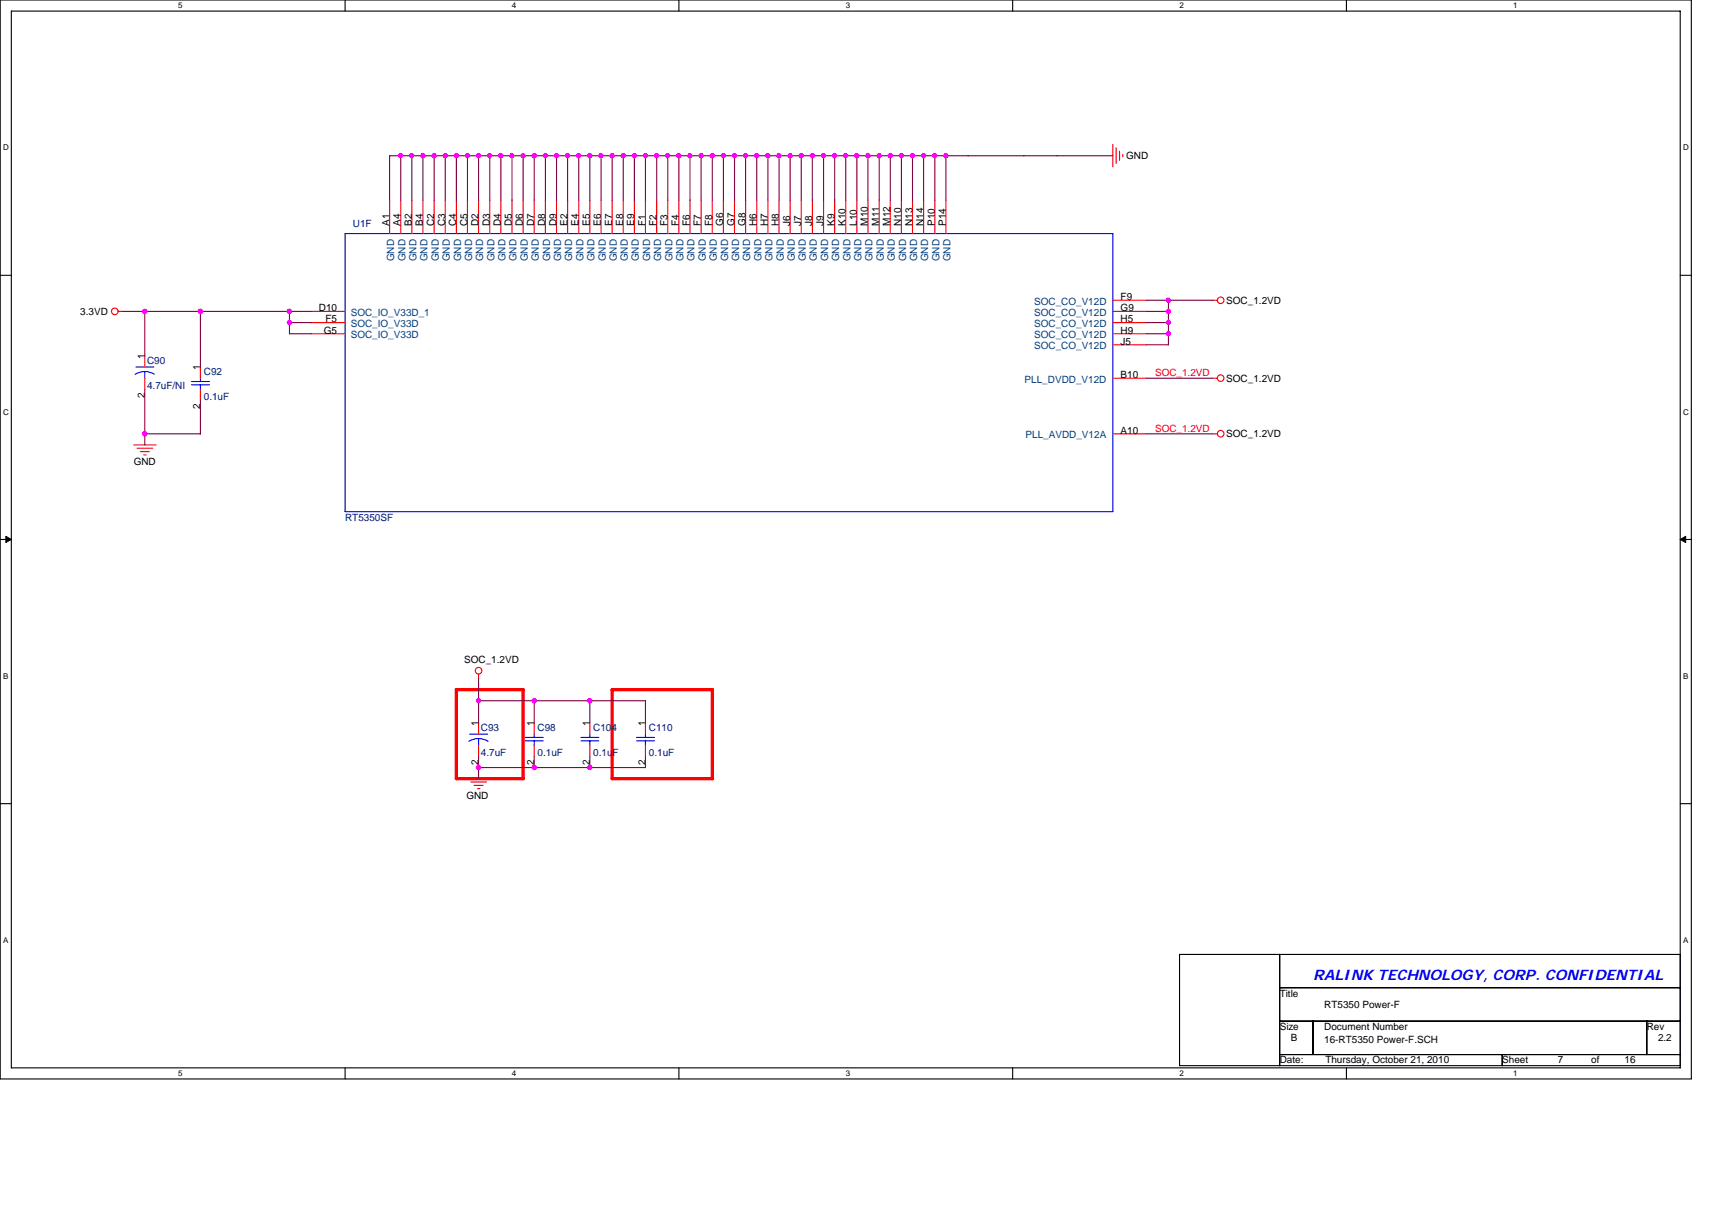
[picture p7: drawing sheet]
<svg xmlns="http://www.w3.org/2000/svg" width="297mm" height="210mm" viewBox="0 0 297 210" stroke-linecap="round" stroke-linejoin="round" font-family="sans-serif">
<path d="M0 0h293.5v187.2h-293.5zM2 1.9h289.5v183.4h-289.5z" fill="none" stroke="#000" stroke-width=".19"/>
<g fill="#fff">
<path d="M30.9 .2h.8v1.6h-.8z"/>
<path d="M30.9 185.5h.8v1.6h-.8z"/>
</g>
<path d="M59.9 0v1.9M59.9 185.3v1.9" fill="none" stroke="#000" stroke-width=".19"/>
<g fill="#fff">
<path d="M88.8 .2h.8v1.6h-.8z"/>
<path d="M88.8 185.5h.8v1.6h-.8z"/>
</g>
<path d="M117.8 0v1.9M117.8 185.3v1.9" fill="none" stroke="#000" stroke-width=".19"/>
<g fill="#fff">
<path d="M146.7 .2h.8v1.6h-.8z"/>
<path d="M146.7 185.5h.8v1.6h-.8z"/>
</g>
<path d="M175.7 0v1.9M175.7 185.3v1.9" fill="none" stroke="#000" stroke-width=".19"/>
<g fill="#fff">
<path d="M204.7 .2h.7v1.6h-.7z"/>
<path d="M204.7 185.5h.7v1.6h-.7z"/>
</g>
<path d="M233.6 0v1.9M233.6 185.3v1.9" fill="none" stroke="#000" stroke-width=".19"/>
<g fill="#fff">
<path d="M262.6 .2h.7v1.6h-.7z"/>
<path d="M262.6 185.5h.7v1.6h-.7z"/>
<path d="M.5 24.8h1v1.6h-1z"/>
<path d="M292 24.8h1v1.6h-1z"/>
<path d="M.5 70.7h1v1.5h-1z"/>
<path d="M292 70.7h1v1.5h-1z"/>
</g>
<path d="M0 47.8h2M291.5 47.8h2" fill="none" stroke="#000" stroke-width=".19"/>
<g fill="#fff">
<path d="M.5 116.5h.9v1.6h-.9z"/>
<path d="M292 116.5h.9v1.6h-.9z"/>
</g>
<path d="M0 93.6h2M291.5 93.6h2" fill="none" stroke="#000" stroke-width=".19"/>
<path d="M1 93.1l1 .5-1 .5zM291.5 93.6l1-.5v1z" fill="#000" stroke="#000" stroke-width=".17"/>
<g fill="#fff">
<path d="M.5 162.4h.9v1.5h-.9z"/>
<path d="M292 162.4h.9v1.5h-.9z"/>
</g>
<path d="M0 139.5h2M291.5 139.5h2M204.7 165.6h86.8v19.3h-86.8zM222 171.4h69.5M222 165.6v19.3M222 177.2h69.5M227.8 177.2v5.8M285.7 177.2v5.8M222 183h69.5M260.6 183v1.9" fill="none" stroke="#000" stroke-width=".19"/>
<path d="M79.2 119.7h11.6v15.4h-11.6zM106.2 119.7h17.4v15.4h-17.4z" fill="none" stroke="#f00" stroke-width=".57"/>
<g fill="none" stroke="#f00" stroke-width=".19">
<path d="M67.6 34.7v5.8M69.5 34.7v5.8M71.5 34.7v5.8M73.4 34.7v5.8M75.3 34.7v5.8M77.3 34.7v5.8M79.2 34.7v5.8M81.1 34.7v5.8M83 34.7v5.8M85 34.7v5.8M86.9 34.7v5.8M88.8 34.7v5.8"/>
<path d="M90.8 34.7v5.8M92.7 34.7v5.8M94.6 34.7v5.8M96.6 34.7v5.8M98.5 34.7v5.8M100.4 34.7v5.8M102.3 34.7v5.8M104.3 34.7v5.8M106.2 34.7v5.8M108.1 34.7v5.8M110.1 34.7v5.8M112 34.7v5.8"/>
<path d="M113.9 34.7v5.8M115.9 34.7v5.8M117.8 34.7v5.8M119.7 34.7v5.8M121.6 34.7v5.8M123.6 34.7v5.8M125.5 34.7v5.8M127.4 34.7v5.8M129.4 34.7v5.8M131.3 34.7v5.8M133.2 34.7v5.8M135.2 34.7v5.8"/>
<path d="M137.1 34.7v5.8M139 34.7v5.8M140.9 34.7v5.8M142.9 34.7v5.8M144.8 34.7v5.8M146.7 34.7v5.8M148.7 34.7v5.8M150.6 34.7v5.8M152.5 34.7v5.8M154.5 34.7v5.8M156.4 34.7v5.8M158.3 34.7v5.8"/>
<path d="M160.2 34.7v5.8M162.2 34.7v5.8M164.1 34.7v5.8M193.1 25.1v3.9M193.7 25.7v2.7M194.2 26.2v1.6M194.8 26.8v.4M20.5 54h.8M54.1 54h5.8M54.1 56h5.8M54.1 57.9h5.8M193.1 52.1h5.8"/>
<path d="M193.1 54h5.8M193.1 56h5.8M193.1 57.9h5.8M193.1 59.8h5.8M210.4 52.1h.8M23.2 77.2h3.9M23.8 77.8h2.7M24.3 78.4h1.6M24.9 79h.5M25.1 61.8v1.9M25.1 65.6v2M34.8 63.7v1.9"/>
<path d="M34.8 67.6v1.9M193.1 65.6h5.8M193.1 75.3h5.8M210.4 65.6h.8M210.4 75.3h.8M83 117v.8M81.1 135.1h3.9M81.7 135.7h2.7M82.3 136.3h1.5M82.8 136.9h.5M83 125.5v1.9M83 129.3v2"/>
<path d="M92.7 125.5v1.9M92.7 129.3v2M102.3 125.5v1.9M102.3 129.3v2M112 125.5v1.9M112 129.3v2"/>
<circle cx="19.9" cy="54" r=".57"/>
<circle cx="211.8" cy="52.1" r=".57"/>
<circle cx="211.8" cy="75.3" r=".57"/>
<circle cx="211.8" cy="65.6" r=".57"/>
<circle cx="83" cy="116.4" r=".57"/>
</g>
<g fill="none" stroke="#00f" stroke-width=".19">
<path d="M59.9 40.5h133.2v48.3h-133.2zM23.6 63.7h3.1M25.1 64.5l.9 .1 .8 .3M25.1 64.5l-.9 .1-.8 .4M25.1 64.5v1.2M33.2 66.2h3.1M33.2 66.8h3.1M34.8 65.6v.6M34.8 66.8v.8M81.5 127.4h3.1M83 128.2l.9 .1 .8 .4M83 128.2h-.7l-1 .5"/>
<path d="M83 128.2v1.1M91.1 128h3.2M91.1 128.6h3.2M92.7 127.4v.6M92.7 128.6v.7M100.8 128h3.1M100.8 128.6h3.1M102.3 127.4v.6M102.3 128.6v.7M110.4 128h3.2M110.4 128.6h3.2M112 127.4v.6"/>
<path d="M112 128.6v.7"/>
</g>
<g fill="none" stroke="#800040" stroke-width=".19">
<path d="M69.5 27v7.8M71.5 27v7.8M73.4 27v7.8M75.3 27v7.8M77.3 27v7.8M79.2 27v7.8M81.1 27v7.8M83 27v7.8M85 27v7.8M86.9 27v7.8M88.8 27v7.8M90.8 27v7.8"/>
<path d="M92.7 27v7.8M94.6 27v7.8M96.6 27v7.8M98.5 27v7.8M100.4 27v7.8M102.3 27v7.8M104.3 27v7.8M106.2 27v7.8M108.1 27v7.8M110.1 27v7.8M112 27v7.8M113.9 27v7.8"/>
<path d="M115.9 27v7.8M117.8 27v7.8M119.7 27v7.8M121.6 27v7.8M123.6 27v7.8M125.5 27v7.8M127.4 27v7.8M129.4 27v7.8M131.3 27v7.8M133.2 27v7.7M135.2 27v7.8M137.1 27v7.8"/>
<path d="M139 27v7.8M140.9 27v7.8M142.9 27v7.8M144.8 27v7.8M146.7 27v7.8M148.7 27v7.8M150.6 27v7.8M152.5 27v7.8M154.5 27v7.8M156.4 27v7.8M158.3 27v7.8M160.2 27v7.8"/>
<path d="M162.2 27v7.8M164.1 27v7.8M193.1 27h-125.5v7.7M21.3 54h32.8M25.1 54v7.8M34.8 54v9.7M50.2 57.9h3.9M50.2 56h3.9M50.2 54v3.9M198.9 57.9h3.9M198.9 52.1h11.6M198.9 56h3.9"/>
<path d="M198.9 54h3.9M202.7 52.1v7.7h-3.8M25.1 67.6v9.6M34.8 69.5v5.8h-9.7M198.9 75.3h11.6M198.9 65.6h11.6M83 117.8v7.7M83 131.3v3.8M83 121.6h29v3.9M92.7 121.6v3.9M92.7 131.3v1.9M102.3 121.6v3.9"/>
<path d="M102.3 131.3v1.9M112 131.3v1.9h-29"/>
</g>
<g fill="#f0f" stroke="#f0f" stroke-width=".19">
<circle cx="71.4" cy="27" r=".38"/>
<circle cx="131.3" cy="27" r=".38"/>
<circle cx="73.4" cy="27" r=".38"/>
<circle cx="75.3" cy="27" r=".38"/>
<circle cx="81.1" cy="27" r=".38"/>
<circle cx="77.2" cy="27" r=".38"/>
<circle cx="79.2" cy="27" r=".38"/>
<circle cx="88.8" cy="27" r=".38"/>
<circle cx="85" cy="27" r=".38"/>
<circle cx="86.9" cy="27" r=".38"/>
<circle cx="92.7" cy="27" r=".38"/>
<circle cx="94.6" cy="27" r=".38"/>
<circle cx="98.5" cy="27" r=".38"/>
<circle cx="104.3" cy="27" r=".38"/>
<circle cx="100.4" cy="27" r=".38"/>
<circle cx="102.3" cy="27" r=".38"/>
<circle cx="113.9" cy="27" r=".38"/>
<circle cx="112" cy="27" r=".38"/>
<circle cx="108.1" cy="27" r=".38"/>
<circle cx="110" cy="27" r=".38"/>
<circle cx="119.7" cy="27" r=".38"/>
<circle cx="117.8" cy="27" r=".38"/>
<circle cx="129.3" cy="27" r=".38"/>
<circle cx="127.4" cy="27" r=".38"/>
<circle cx="123.6" cy="27" r=".38"/>
<circle cx="125.5" cy="27" r=".38"/>
<circle cx="83" cy="27" r=".38"/>
<circle cx="90.7" cy="27" r=".38"/>
<circle cx="96.5" cy="27" r=".38"/>
<circle cx="106.2" cy="27" r=".38"/>
<circle cx="115.8" cy="27" r=".38"/>
<circle cx="121.6" cy="27" r=".38"/>
<circle cx="202.7" cy="54" r=".38"/>
<circle cx="202.7" cy="57.9" r=".38"/>
<circle cx="202.7" cy="56" r=".38"/>
<circle cx="202.7" cy="52.1" r=".38"/>
<circle cx="25.1" cy="75.3" r=".38"/>
<circle cx="83" cy="121.6" r=".38"/>
<circle cx="83" cy="133.2" r=".38"/>
<circle cx="69.5" cy="27" r=".38"/>
<circle cx="133.2" cy="27" r=".38"/>
<circle cx="154.5" cy="27" r=".38"/>
<circle cx="146.7" cy="27" r=".38"/>
<circle cx="164.1" cy="27" r=".38"/>
<circle cx="152.5" cy="27" r=".38"/>
<circle cx="160.3" cy="27" r=".38"/>
<circle cx="144.8" cy="27" r=".38"/>
<circle cx="150.6" cy="27" r=".38"/>
<circle cx="142.9" cy="27" r=".38"/>
<circle cx="158.3" cy="27" r=".38"/>
<circle cx="135.1" cy="27" r=".38"/>
<circle cx="137.1" cy="27" r=".38"/>
<circle cx="139" cy="27" r=".38"/>
<circle cx="140.9" cy="27" r=".38"/>
<circle cx="156.4" cy="27" r=".38"/>
<circle cx="148.7" cy="27" r=".38"/>
<circle cx="162.2" cy="27" r=".38"/>
<circle cx="50.2" cy="54" r=".38"/>
<circle cx="50.2" cy="56" r=".38"/>
<circle cx="92.7" cy="133.2" r=".38"/>
<circle cx="92.7" cy="121.6" r=".38"/>
<circle cx="102.3" cy="133.2" r=".38"/>
<circle cx="102.3" cy="121.6" r=".38"/>
<circle cx="34.8" cy="54" r=".38"/>
<circle cx="25.1" cy="54" r=".38"/>
</g>
<text font-size="2.5" fill="#00f" x="227.8" y="170.1">RALINK TECHNOLOGY, CORP. CONFIDENTIAL</text>
<g font-size="1.7">
<text x="195.4" y="27.6">GND</text>
<text x="67.6" y="39.2" transform="rotate(-90 67.6 39.2)">A1</text>
<text x="69.5" y="39.2" transform="rotate(-90 69.5 39.2)">A4</text>
<text x="71.4" y="39.2" transform="rotate(-90 71.4 39.2)">B2</text>
<text x="73.4" y="39.2" transform="rotate(-90 73.4 39.2)">B4</text>
<text x="75.3" y="39.2" transform="rotate(-90 75.3 39.2)">C2</text>
<text x="77.2" y="39.2" transform="rotate(-90 77.2 39.2)">C3</text>
<text x="79.2" y="39.2" transform="rotate(-90 79.2 39.2)">C4</text>
<text x="81.1" y="39.2" transform="rotate(-90 81.1 39.2)">C5</text>
<text x="83" y="39.2" transform="rotate(-90 83 39.2)">D2</text>
<text x="85" y="39.2" transform="rotate(-90 85 39.2)">D3</text>
<text x="86.9" y="39.2" transform="rotate(-90 86.9 39.2)">D4</text>
<text x="88.8" y="39.2" transform="rotate(-90 88.8 39.2)">D5</text>
<text x="90.7" y="39.2" transform="rotate(-90 90.7 39.2)">D6</text>
<text x="92.7" y="39.2" transform="rotate(-90 92.7 39.2)">D7</text>
<text x="94.6" y="39.2" transform="rotate(-90 94.6 39.2)">D8</text>
<text x="96.5" y="39.2" transform="rotate(-90 96.5 39.2)">D9</text>
<text x="98.5" y="39.2" transform="rotate(-90 98.5 39.2)">E2</text>
<text x="100.4" y="39.2" transform="rotate(-90 100.4 39.2)">E4</text>
<text x="102.3" y="39.2" transform="rotate(-90 102.3 39.2)">E5</text>
<text x="104.3" y="39.2" transform="rotate(-90 104.3 39.2)">E6</text>
<text x="106.2" y="39.2" transform="rotate(-90 106.2 39.2)">E7</text>
<text x="108.1" y="39.2" transform="rotate(-90 108.1 39.2)">E8</text>
<text x="110" y="39.2" transform="rotate(-90 110 39.2)">E9</text>
<text x="112" y="39.2" transform="rotate(-90 112 39.2)">F1</text>
<text x="113.9" y="39.2" transform="rotate(-90 113.9 39.2)">F2</text>
<text x="115.8" y="39.2" transform="rotate(-90 115.8 39.2)">F3</text>
<text x="117.8" y="39.2" transform="rotate(-90 117.8 39.2)">F4</text>
<text x="119.7" y="39.2" transform="rotate(-90 119.7 39.2)">F6</text>
<text x="121.6" y="39.2" transform="rotate(-90 121.6 39.2)">F7</text>
<text x="123.6" y="39.2" transform="rotate(-90 123.6 39.2)">F8</text>
<text x="125.5" y="39.2" transform="rotate(-90 125.5 39.2)">G6</text>
<text x="127.4" y="39.2" transform="rotate(-90 127.4 39.2)">G7</text>
<text x="129.3" y="39.2" transform="rotate(-90 129.3 39.2)">G8</text>
<text x="131.3" y="39.2" transform="rotate(-90 131.3 39.2)">H6</text>
<text x="133.2" y="39.2" transform="rotate(-90 133.2 39.2)">H7</text>
<text x="135.1" y="39.2" transform="rotate(-90 135.1 39.2)">H8</text>
<text x="137.1" y="39.2" transform="rotate(-90 137.1 39.2)">J6</text>
<text x="139" y="39.2" transform="rotate(-90 139 39.2)">J7</text>
<text x="140.9" y="39.2" transform="rotate(-90 140.9 39.2)">J8</text>
<text x="142.9" y="39.2" transform="rotate(-90 142.9 39.2)">J9</text>
<text x="144.8" y="39.2" transform="rotate(-90 144.8 39.2)">K9</text>
<text x="146.7" y="39.2" transform="rotate(-90 146.7 39.2)">K10</text>
<text x="148.7" y="39.2" transform="rotate(-90 148.7 39.2)">L10</text>
<text x="150.6" y="39.2" transform="rotate(-90 150.6 39.2)">M10</text>
<text x="152.5" y="39.2" transform="rotate(-90 152.5 39.2)">M11</text>
<text x="154.4" y="39.2" transform="rotate(-90 154.4 39.2)">M12</text>
<text x="156.4" y="39.2" transform="rotate(-90 156.4 39.2)">N10</text>
<text x="158.3" y="39.2" transform="rotate(-90 158.3 39.2)">N13</text>
<text x="160.2" y="39.2" transform="rotate(-90 160.2 39.2)">N14</text>
<text x="162.2" y="39.2" transform="rotate(-90 162.2 39.2)">P10</text>
<text x="164.1" y="39.2" transform="rotate(-90 164.1 39.2)">P14</text>
<text x="194.4" y="52.1">F9</text>
<text x="212.8" y="52.7">SOC_1.2VD</text>
<text x="13.9" y="54.6">3.3VD</text>
<text x="55.3" y="54">D10</text>
<text x="56.2" y="57.9">G5</text>
<text x="56.5" y="56">F5</text>
<text x="194.4" y="54">G9</text>
<text x="194.4" y="56">H5</text>
<text x="194.4" y="57.9">H9</text>
<text x="194.4" y="59.8">J5</text>
<text x="25.1" y="62.3" transform="rotate(-90 25.1 62.3)">1</text>
<text x="34.8" y="64.3" transform="rotate(-90 34.8 64.3)">1</text>
<text x="194.4" y="65.6">B10</text>
<text x="25.1" y="69" transform="rotate(-90 25.1 69)">2</text>
<text x="34.8" y="70.9" transform="rotate(-90 34.8 70.9)">2</text>
<text x="212.8" y="66.2">SOC_1.2VD</text>
<text x="194.4" y="75.3">A10</text>
<text x="212.8" y="75.9">SOC_1.2VD</text>
<text x="23.2" y="80.7">GND</text>
<text x="80.5" y="115">SOC_1.2VD</text>
<text x="83" y="126" transform="rotate(-90 83 126)">1</text>
<text x="92.7" y="126" transform="rotate(-90 92.7 126)">1</text>
<text x="102.3" y="126" transform="rotate(-90 102.3 126)">1</text>
<text x="112" y="126" transform="rotate(-90 112 126)">1</text>
<text x="83" y="132.7" transform="rotate(-90 83 132.7)">2</text>
<text x="92.7" y="132.7" transform="rotate(-90 92.7 132.7)">2</text>
<text x="102.3" y="132.7" transform="rotate(-90 102.3 132.7)">2</text>
<text x="112" y="132.7" transform="rotate(-90 112 132.7)">2</text>
<text x="80.9" y="138.6">GND</text>
<text x="222" y="173">Title</text>
<text x="222" y="178.8">Size</text>
<text x="229.8" y="174.9">RT5350 Power-F</text>
<text x="229.8" y="178.8">Document Number</text>
<text x="285.7" y="178.8">Rev</text>
<text x="222" y="184.6">Date:</text>
<text x="224" y="180.7">B</text>
<text x="229.8" y="181.1">16-RT5350 Power-F.SCH</text>
<text x="230" y="184.6">Thursday, October 21, 2010</text>
<text x="260.6" y="184.6">Sheet</text>
<text x="270.3" y="184.6">7</text>
<text x="276.1" y="184.6">of</text>
<text x="281.9" y="184.6">16</text>
<text x="287.7" y="180.7">2.2</text>
</g>
<g font-size="1.7" fill="#000080">
<text x="61.2" y="39.4">U1F</text>
<text x="25.5" y="63.1">C90</text>
<text x="35.4" y="65">C92</text>
<text x="25.5" y="67.6">4.7uF/NI</text>
<text x="35.4" y="69.5">0.1uF</text>
<text x="59.9" y="90.3">RT5350SF</text>
<text x="83.4" y="126.8">C93</text>
<text x="83.4" y="131.3">4.7uF</text>
<text x="93.3" y="126.8">C98</text>
<text x="93.3" y="131.3">0.1uF</text>
<text x="102.9" y="126.8">C104</text>
<text x="102.9" y="131.3">0.1uF</text>
<text x="112.6" y="126.8">C110</text>
<text x="112.6" y="131.3">0.1uF</text>
</g>
<g font-size="1.7" fill="#004080">
<text x="68.4" y="45.3" transform="rotate(-90 68.4 45.3)">GND</text>
<text x="70.3" y="45.3" transform="rotate(-90 70.3 45.3)">GND</text>
<text x="72.3" y="45.3" transform="rotate(-90 72.3 45.3)">GND</text>
<text x="74.2" y="45.3" transform="rotate(-90 74.2 45.3)">GND</text>
<text x="76.1" y="45.3" transform="rotate(-90 76.1 45.3)">GND</text>
<text x="78.1" y="45.3" transform="rotate(-90 78.1 45.3)">GND</text>
<text x="80" y="45.3" transform="rotate(-90 80 45.3)">GND</text>
<text x="81.9" y="45.3" transform="rotate(-90 81.9 45.3)">GND</text>
<text x="83.8" y="45.3" transform="rotate(-90 83.8 45.3)">GND</text>
<text x="85.8" y="45.3" transform="rotate(-90 85.8 45.3)">GND</text>
<text x="87.7" y="45.3" transform="rotate(-90 87.7 45.3)">GND</text>
<text x="89.6" y="45.3" transform="rotate(-90 89.6 45.3)">GND</text>
<text x="91.6" y="45.3" transform="rotate(-90 91.6 45.3)">GND</text>
<text x="93.5" y="45.3" transform="rotate(-90 93.5 45.3)">GND</text>
<text x="95.4" y="45.3" transform="rotate(-90 95.4 45.3)">GND</text>
<text x="97.4" y="45.3" transform="rotate(-90 97.4 45.3)">GND</text>
<text x="99.3" y="45.3" transform="rotate(-90 99.3 45.3)">GND</text>
<text x="101.2" y="45.3" transform="rotate(-90 101.2 45.3)">GND</text>
<text x="103.1" y="45.3" transform="rotate(-90 103.1 45.3)">GND</text>
<text x="105.1" y="45.3" transform="rotate(-90 105.1 45.3)">GND</text>
<text x="107" y="45.3" transform="rotate(-90 107 45.3)">GND</text>
<text x="108.9" y="45.3" transform="rotate(-90 108.9 45.3)">GND</text>
<text x="110.9" y="45.3" transform="rotate(-90 110.9 45.3)">GND</text>
<text x="112.8" y="45.3" transform="rotate(-90 112.8 45.3)">GND</text>
<text x="114.7" y="45.3" transform="rotate(-90 114.7 45.3)">GND</text>
<text x="116.7" y="45.3" transform="rotate(-90 116.7 45.3)">GND</text>
<text x="118.6" y="45.3" transform="rotate(-90 118.6 45.3)">GND</text>
<text x="120.5" y="45.3" transform="rotate(-90 120.5 45.3)">GND</text>
<text x="122.4" y="45.3" transform="rotate(-90 122.4 45.3)">GND</text>
<text x="124.4" y="45.3" transform="rotate(-90 124.4 45.3)">GND</text>
<text x="126.3" y="45.3" transform="rotate(-90 126.3 45.3)">GND</text>
<text x="128.2" y="45.3" transform="rotate(-90 128.2 45.3)">GND</text>
<text x="130.2" y="45.3" transform="rotate(-90 130.2 45.3)">GND</text>
<text x="132.1" y="45.3" transform="rotate(-90 132.1 45.3)">GND</text>
<text x="134" y="45.3" transform="rotate(-90 134 45.3)">GND</text>
<text x="136" y="45.3" transform="rotate(-90 136 45.3)">GND</text>
<text x="137.9" y="45.3" transform="rotate(-90 137.9 45.3)">GND</text>
<text x="139.8" y="45.3" transform="rotate(-90 139.8 45.3)">GND</text>
<text x="141.8" y="45.3" transform="rotate(-90 141.8 45.3)">GND</text>
<text x="143.7" y="45.3" transform="rotate(-90 143.7 45.3)">GND</text>
<text x="145.6" y="45.3" transform="rotate(-90 145.6 45.3)">GND</text>
<text x="147.6" y="45.3" transform="rotate(-90 147.6 45.3)">GND</text>
<text x="149.5" y="45.3" transform="rotate(-90 149.5 45.3)">GND</text>
<text x="151.4" y="45.3" transform="rotate(-90 151.4 45.3)">GND</text>
<text x="153.4" y="45.3" transform="rotate(-90 153.4 45.3)">GND</text>
<text x="155.3" y="45.3" transform="rotate(-90 155.3 45.3)">GND</text>
<text x="157.2" y="45.3" transform="rotate(-90 157.2 45.3)">GND</text>
<text x="159.1" y="45.3" transform="rotate(-90 159.1 45.3)">GND</text>
<text x="161.1" y="45.3" transform="rotate(-90 161.1 45.3)">GND</text>
<text x="163" y="45.3" transform="rotate(-90 163 45.3)">GND</text>
<text x="164.9" y="45.3" transform="rotate(-90 164.9 45.3)">GND</text>
<text x="179.4" y="52.9">SOC_CO_V12D</text>
<text x="60.9" y="54.8">SOC_IO_V33D_1</text>
<text x="60.9" y="56.8">SOC_IO_V33D</text>
<text x="60.9" y="58.7">SOC_IO_V33D</text>
<text x="179.4" y="54.8">SOC_CO_V12D</text>
<text x="179.4" y="56.8">SOC_CO_V12D</text>
<text x="179.4" y="58.7">SOC_CO_V12D</text>
<text x="179.4" y="60.6">SOC_CO_V12D</text>
<text x="177.8" y="66.4">PLL_DVDD_V12D</text>
<text x="177.9" y="76.1">PLL_AVDD_V12A</text>
</g>
<g font-size="1.7" fill="#f00">
<text x="200.4" y="65.2">SOC_1.2VD</text>
<text x="200.4" y="74.9">SOC_1.2VD</text>
</g>
<g font-size="1.4">
<text x="30.9" y="1.5">5</text>
<text x="88.8" y="1.5">4</text>
<text x="146.7" y="1.5">3</text>
<text x="204.7" y="1.5">2</text>
<text x="262.6" y="1.5">1</text>
<text x=".5" y="26.1">D</text>
<text x="292" y="26.1">D</text>
<text x=".5" y="71.9">C</text>
<text x="292" y="71.9">C</text>
<text x=".5" y="117.8">B</text>
<text x="292" y="117.8">B</text>
<text x=".5" y="163.6">A</text>
<text x="292" y="163.6">A</text>
<text x="30.9" y="186.8">5</text>
<text x="88.8" y="186.8">4</text>
<text x="146.7" y="186.8">3</text>
<text x="204.7" y="186.8">2</text>
<text x="262.6" y="186.8">1</text>
</g>
</svg>
